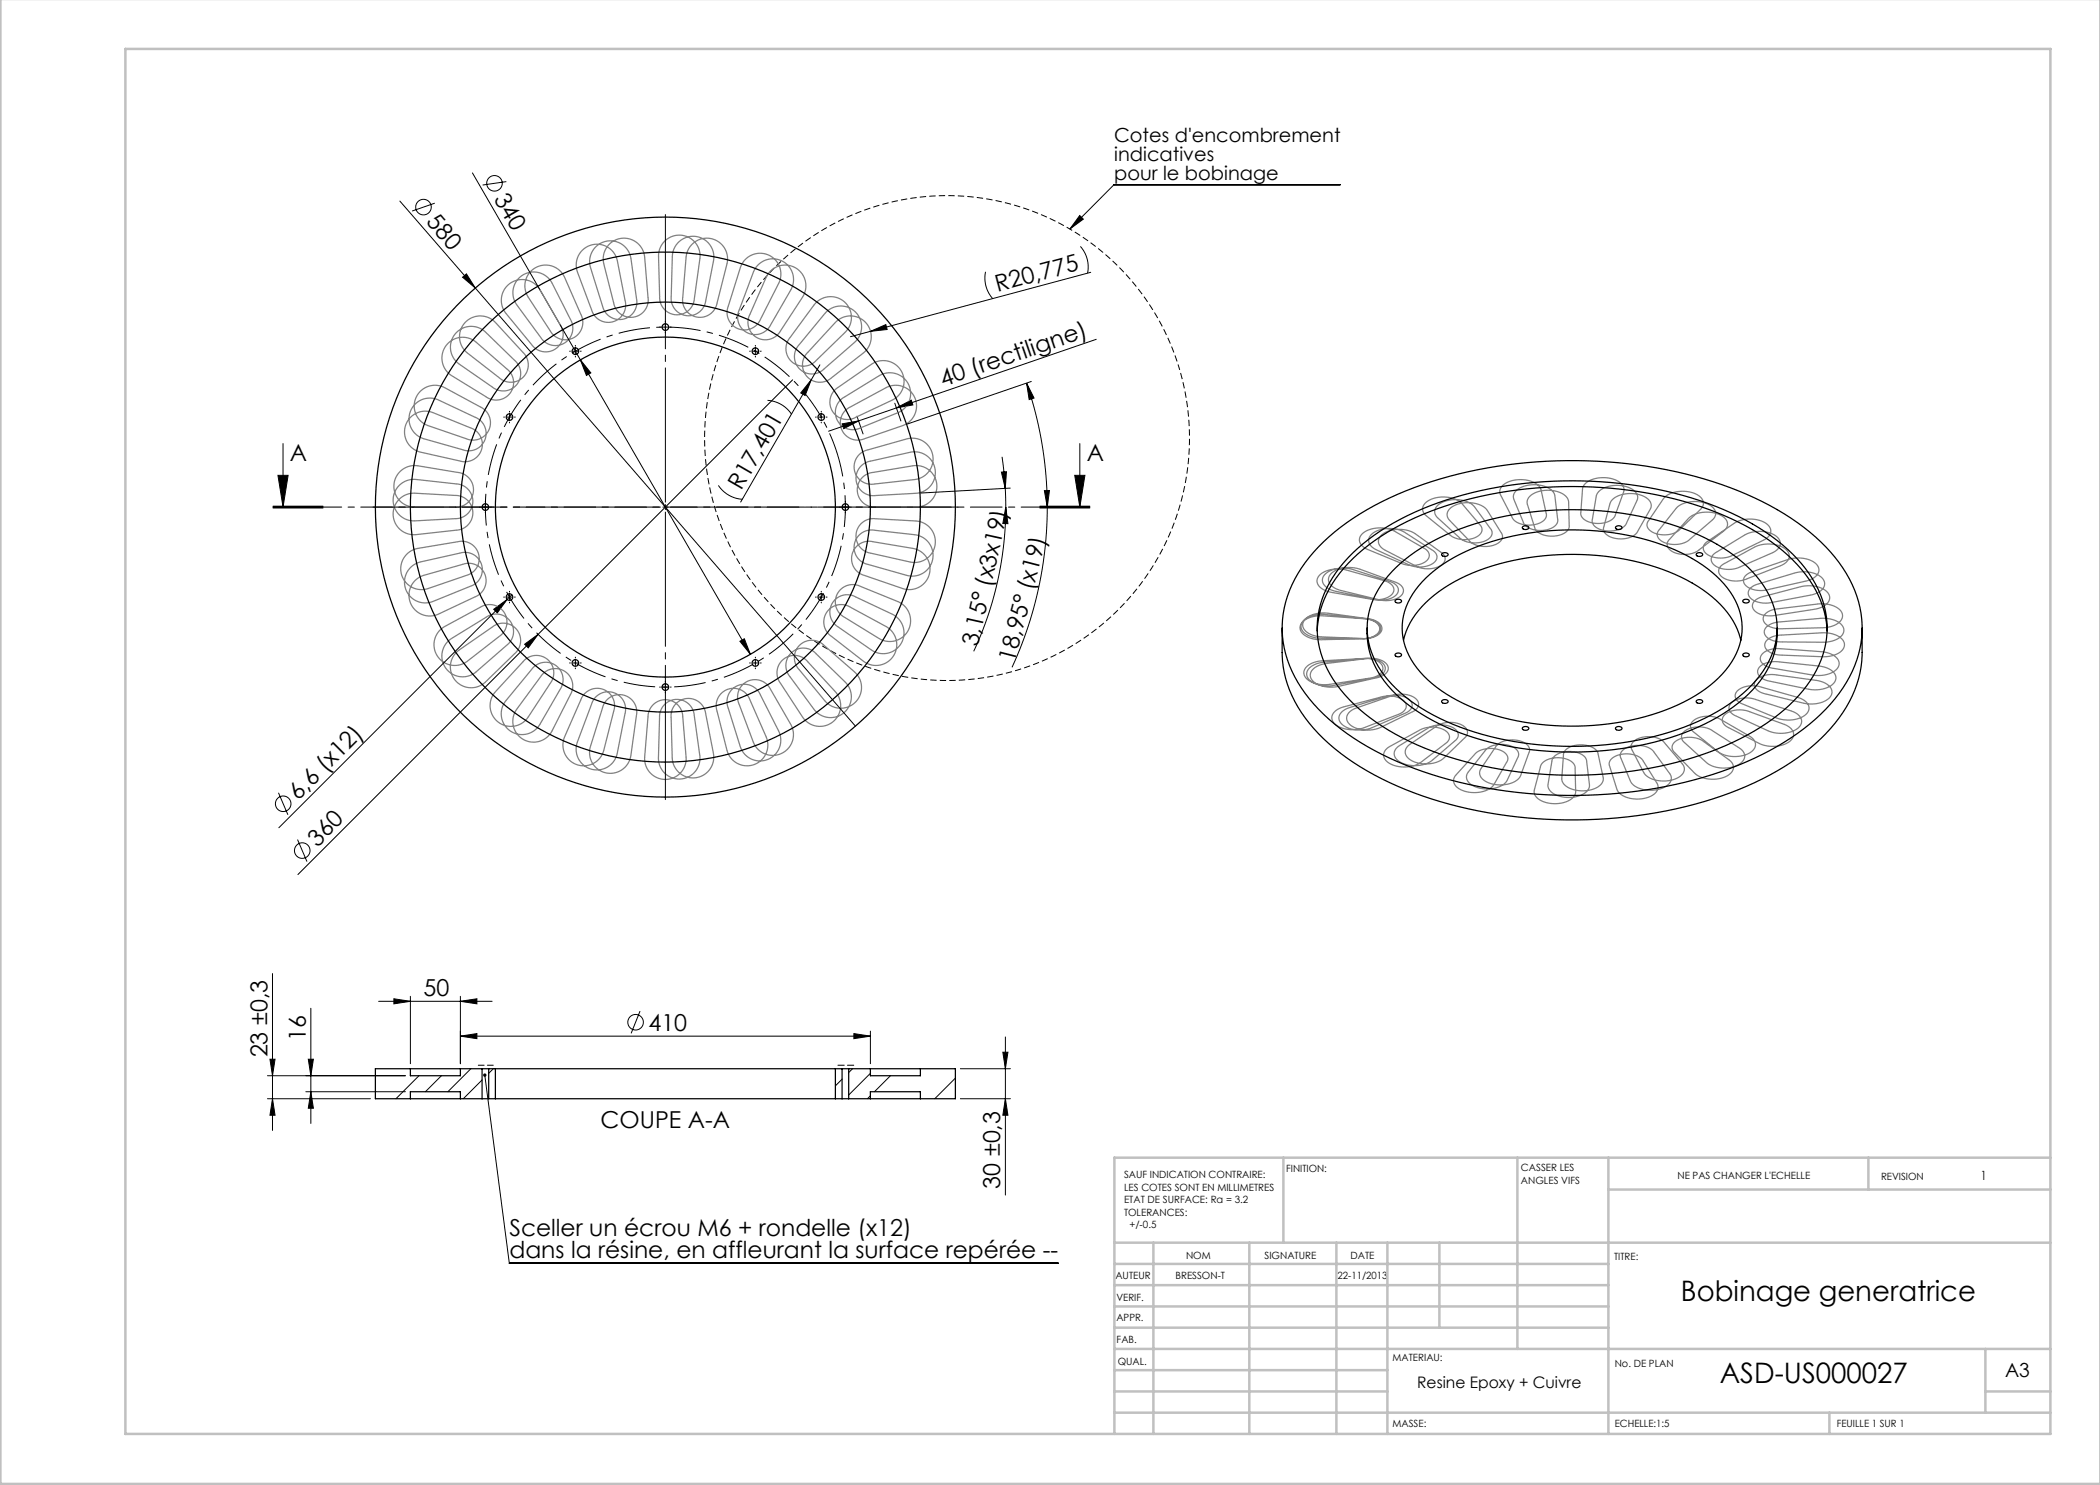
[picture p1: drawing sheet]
<svg xmlns="http://www.w3.org/2000/svg" width="420mm" height="297mm" viewBox="0 0 420 297" stroke-linecap="round" stroke-linejoin="round" font-family="sans-serif">
<g fill="none" stroke="#000" stroke-width=".2">
<path d="M94.5 34.6l21.6 37.4M101.3 36.3l-4.8 .7M268.1 36.9h-45.3l-8.8 8.9M80 40.2l91.1 105M87 40.6l-4.6 1.6M92.5 55.4l.8-.6 1.8 2.8zM197.1 54.4a6.2 6.2 0 0 0 1.4 5.3M215.9 43.1l.8 .7-2.7 2zM216.1 49.3a6.2 6.2 0 0 1 1.4 5.3M218.1 54.5l-48 12.8M114.6 70.2h1M115.1 69.7v1"/>
<path d="M116.1 72l2.1 2.6-.9 .5zM116.1 72l34 58.9M132.6 65.4h1M133.1 64.9v1M150.6 70.2h1M151.1 69.7v1M158.5 76l-98.9 98.9M162.2 76l-1.2 3.1-.9-.5zM162.2 76l-14.1 24.4M164 73l-1.8 3M174.1 66.3l3.1-1.4 .2 1zM205.3 76.6l1.5 3-1 .3z"/>
<path d="M205.3 76.6a76.4 76.4 0 0 1 4.2 24.8M206.3 76.3l-24.9 8.5M219.2 67.9l-47.5 16.3M55.6 95.1h2l-1 6.3zM56.6 88.7v12.7M101.4 83.4h1M101.9 82.9v1M143.7 97.1a6.2 6.2 0 0 0 4.8 2.8M153.5 80.1a6.2 6.2 0 0 1 4.8 2.7M163.8 83.4h1M164.3 82.9v1M168.4 84.8l3.3-.6-2.9 1.5z"/>
<path d="M171.4 83.2l1.2 3.6M171.7 84.2l-6 2M179 80.6l1.2 3.6M179.3 81.6l2.9-1.6 .4 1zM200.3 94.4l1-.1-.2 3.4zM200.4 91.4l.7 6.3M201.1 97.7l.1 3.7M202.1 97.6l-18 1M208.9 98.1h1l-.4 3.3zM214.9 95.1h2.1l-1 6.3zM216 88.7v12.7M54.6 101.4h10"/>
<path d="M54.6 101.6h10M54.6 101.2h10M96.6 101.4h1M97.1 100.9v1M101.4 119.4h1M101.9 118.9v1M102.4 119l-46.6 46.5M132.6 101.4h1M133.1 100.9v1M163.8 119.4h1M164.3 118.9v1M168.6 101.4h1"/>
<path d="M169.1 100.9v1M201.2 101.4l.4 3.3h-1zM201.2 101.4a68.1 68.1 0 0 1-6.5 28.9M208 101.2h10zM208 101.4h10M208 101.6h10M209.5 101.4a76.4 76.4 0 0 1-7.1 32.1M98.7 121.9l2.7-2-1.9 2.7zM104.9 128.8l2.7-1.9-2 2.7zM114.6 132.6h1M115.1 132.1v1M132.6 137.4h1"/>
<path d="M133.1 136.9v1M148 128.3l.9-.6 1.2 3.2zM150.6 132.6h1M151.1 132.1v1M55.7 158.6l1.9 4.4M59.5 167.9l1.9 4.4M54.5 194.7v31.4M78.8 199.8l3.3 .5-3.3 .5zM82.1 199.3v13.4M92.1 199.3v13.4M53.5 219.7h20.6M53.5 215.1h27.6"/>
<path d="M54 211.8h1l-.5 3.3zM54.5 219.7l.5 3.3h-1zM61.2 218.3h19.9M61.7 211.8h1l-.5 3.3zM62.2 201.7v23M62.2 218.3l.5 3.3h-1zM75.7 200.3h22.7M83.8 215.1l-4.6 4.6M88.3 215.1l-3.2 3.2M92.1 200.3l3.3-.5v1zM92.1 207.2l3.3-.5v1zM92.1 207.2h82"/>
<path d="M94.2 213.7l-4.6 4.6M96.4 216l-3.7 3.7M97 215l4.9 37.7h109.8M98.7 213.7l-1 1M128 202.2l-1.8 4.5M168.4 215.8l-1.3 1.4M170.5 213.7l-.8 .8M170.8 206.7l3.3 .5-3.3 .5zM174.1 206.2v6.5M174.1 214.7l-4.4 4.3M174.1 219.2l-.6 .5M178.1 215.1l-3.2 3.2"/>
<path d="M191.1 215.6l-4.1 4.1M192.1 219.7h10M192.1 213.7h10M200.6 210.4h1l-.5 3.3zM201.1 207.4v31.6M201.1 219.7l.5 3.3h-1z"/>
<circle cx="98.9" cy="36.7" r="1.56"/>
<circle cx="84.7" cy="41.4" r="1.56"/>
<circle cx="56.6" cy="160.8" r="1.56"/>
<circle cx="60.4" cy="170.1" r="1.56"/>
<circle cx="127.1" cy="204.4" r="1.56"/>
</g>
<path d="M167.5 90.9a36 36 0 0 0-60.3-14.5 36 36 0 0 0 16.6 59.8 36 36 0 0 0 44.2-43.5l-.5-1.8" fill="none" stroke="#000" stroke-width=".2" stroke-dasharray="6.3 1.3 1.3 1.3" stroke-dashoffset="1.8" stroke-linecap="butt"/>
<path d="M235.8 73.4a48.5 48.5 0 0 0-81.3-19.5 48.5 48.5 0 0 0 22.4 80.5 48.5 48.5 0 0 0 59.6-58.5l-.7-2.5" fill="none" stroke="#000" stroke-width=".2" stroke-dasharray="1.3 .6" stroke-dashoffset=".7" stroke-linecap="butt"/>
<g fill="none" stroke="#808080" stroke-width=".25">
<path d="M101.5 57.1a4.2 4.2 0 0 1 6.5 .9l4 6.9a3.5 3.5 0 0 1-.9 4.9 3.5 3.5 0 0 1-4.8-.9l-5.1-6.2a4.2 4.2 0 0 1 .3-5.6zM103.8 55.6a4.2 4.2 0 0 1 6.6 1.1l3.7 7.1a3.5 3.5 0 0 1-1.2 4.8 3.5 3.5 0 0 1-4.8-1.1l-4.7-6.5a4.2 4.2 0 0 1 .4-5.4zM106.1 54.3a4.2 4.2 0 0 1 6.8 1.2l3.2 7.3a3.5 3.5 0 0 1-1.4 4.7 3.5 3.5 0 0 1-4.7-1.4l-4.4-6.7a4.2 4.2 0 0 1 .5-5.1zM116.4 50.1a4.2 4.2 0 0 1 7.1 2.1l1.5 7.9a3.5 3.5 0 0 1-2.4 4.2 3.5 3.5 0 0 1-4.3-2.4l-2.8-7.4a4.2 4.2 0 0 1 .9-4.4zM119 49.5a4.2 4.2 0 0 1 4.3-1.1 4.2 4.2 0 0 1 2.9 3.3l1.1 8a3.5 3.5 0 0 1-2.6 4.1 3.5 3.5 0 0 1-4.2-2.6l-2.4-7.6a4.2 4.2 0 0 1 .9-4.1zM121.9 48.8a4.2 4.2 0 0 1 4.4-.9 4.2 4.2 0 0 1 2.6 3.5l.7 8a3.5 3.5 0 0 1-2.9 4 3.5 3.5 0 0 1-4-2.8l-1.9-7.8a4.2 4.2 0 0 1 1.1-4zM133 48.2a4.2 4.2 0 0 1 4.8-.7 4.2 4.2 0 0 1 2.2 4.3l-1.1 7.9a3.5 3.5 0 0 1-3.7 3.3 3.5 3.5 0 0 1-3.3-3.7l-.2-8a4.2 4.2 0 0 1 1.3-3.1zM135.7 48.4a4.2 4.2 0 0 1 4.9-.6 4.2 4.2 0 0 1 2.1 4.4l-1.5 7.9a3.5 3.5 0 0 1-3.9 3 3.5 3.5 0 0 1-3.1-3.8l.3-8a4.2 4.2 0 0 1 1.2-2.9zM138.4 48.8a4.2 4.2 0 0 1 5-.6 4.2 4.2 0 0 1 2 4.6l-2 7.8a3.5 3.5 0 0 1-4 2.8 3.5 3.5 0 0 1-2.8-4l.6-8a4.2 4.2 0 0 1 1.2-2.6zM149.1 51.8a4.2 4.2 0 0 1 5.4-.3 4.2 4.2 0 0 1 1.2 5.2l-3.6 7.1a3.5 3.5 0 0 1-4.5 1.9 3.5 3.5 0 0 1-1.9-4.5l2.5-7.9zM151.6 53a4.2 4.2 0 0 1 5.5-.4 4.2 4.2 0 0 1 1.1 5.4l-4 6.9a3.5 3.5 0 0 1-4.7 1.7 3.5 3.5 0 0 1-1.6-4.6l2.9-7.8zM154 54.3a4.2 4.2 0 0 1 5.6-.4 4.2 4.2 0 0 1 .9 5.5l-4.4 6.7a3.5 3.5 0 0 1-4.7 1.4 3.5 3.5 0 0 1-1.4-4.7l3.2-7.3z"/>
<path d="M84.1 78.2a4.2 4.2 0 0 1 4.9-.6l7 3.8a3.5 3.5 0 0 1 1.8 4.5 3.5 3.5 0 0 1-4.6 1.8l-7.6-2.6a4.2 4.2 0 0 1-1.5-6.9zM89.7 68.6a4.2 4.2 0 0 1 5.6-.1l6 5.2a3.5 3.5 0 0 1 .7 4.9 3.5 3.5 0 0 1-4.8 .7l-6.8-4.2a4.2 4.2 0 0 1-.7-6.5zM91.3 66.5a4.2 4.2 0 0 1 5.8-.1l5.8 5.6a3.5 3.5 0 0 1 .4 4.9 3.5 3.5 0 0 1-4.9 .5l-6.5-4.6a4.2 4.2 0 0 1-.6-6.3zM93.1 64.4a4.2 4.2 0 0 1 6 .1l5.4 5.9a3.5 3.5 0 0 1 .2 4.9 3.5 3.5 0 0 1-4.9 .2l-6.3-4.9a4.2 4.2 0 0 1-.4-6.2zM163.2 60.6a4.2 4.2 0 0 1 5.9 0 4.2 4.2 0 0 1-.1 5.9l-5.7 5.5a3.5 3.5 0 0 1-4.9 .4 3.5 3.5 0 0 1-.4-4.9zM165.2 62.5a4.2 4.2 0 0 1 6 0 4.2 4.2 0 0 1-.3 6l-6 5.2a3.5 3.5 0 0 1-5 .1 3.5 3.5 0 0 1 0-4.9zM167.1 77.9l7.2-5a4.2 4.2 0 0 1 6 1.3 4.2 4.2 0 0 1-1.9 5.8l-7.2 3.4a3.5 3.5 0 0 1-4.5-.9 3.5 3.5 0 0 1 .4-4.6zM167.2 64.3a4.2 4.2 0 0 1 6 .3 4.2 4.2 0 0 1-.6 6l-6.3 4.9a3.5 3.5 0 0 1-4.9-.2 3.5 3.5 0 0 1 .2-4.9zM168.1 80l7.7-4.8a4.2 4.2 0 0 1 5.9 1.6 4.2 4.2 0 0 1-2.2 5.8l-7.4 3a3.5 3.5 0 0 1-4.4-1.1 3.5 3.5 0 0 1 .4-4.5zM79.8 97.1a4.2 4.2 0 0 1 3.4-1.2l8 .9a3.5 3.5 0 0 1 3.4 3.6 3.5 3.5 0 0 1-3.6 3.3l-8 .5a4.2 4.2 0 0 1-4-2.4 4.2 4.2 0 0 1 .8-4.7zM79.8 99.9a4.2 4.2 0 0 1 3.2-1.3l8 .5a3.5 3.5 0 0 1 3.6 3.4 3.5 3.5 0 0 1-3.4 3.5l-8 .9a4.2 4.2 0 0 1-4.2-2.3 4.2 4.2 0 0 1 .8-4.7zM79.9 94.4a4.2 4.2 0 0 1 3.7-1.2l7.9 1.3a3.5 3.5 0 0 1 3.2 3.7 3.5 3.5 0 0 1-3.8 3.2h-8a4.2 4.2 0 0 1-3.8-2.5 4.2 4.2 0 0 1 .8-4.5z"/>
<path d="M82 83.5a4.2 4.2 0 0 1 4.6-1l7.4 3a3.5 3.5 0 0 1 2.3 4.4 3.5 3.5 0 0 1-4.3 2.3l-7.9-1.8a4.2 4.2 0 0 1-2.1-6.9zM83.1 80.7a4.2 4.2 0 0 1 4.6-.7l7.3 3.4a3.5 3.5 0 0 1 2 4.5 3.5 3.5 0 0 1-4.5 2l-7.7-2.1a4.2 4.2 0 0 1-1.7-7.1zM169.1 82.1l.8-.6 7.3-3.9a4.2 4.2 0 0 1 5.8 1.9 4.2 4.2 0 0 1-2.5 5.6l-7.6 2.6a3.5 3.5 0 0 1-4.2-1.2 3.5 3.5 0 0 1 .4-4.4zM171.8 91a3.5 3.5 0 0 1 1.8-1l7.7-2.2a4.2 4.2 0 0 1 5.2 3.2 4.2 4.2 0 0 1-3.6 4.9l-7.9 .9a3.5 3.5 0 0 1-3.8-1.8 3.5 3.5 0 0 1 .6-4zM172.3 93.1a3.5 3.5 0 0 1 1.9-.9l7.8-1.7a4.2 4.2 0 0 1 5 3.4 4.2 4.2 0 0 1-3.9 4.8l-7.9 .4a3.5 3.5 0 0 1-3.7-1.9 3.5 3.5 0 0 1 .8-4.1zM172.5 95.5a3.5 3.5 0 0 1 2.1-1l7.9-1.3a4.2 4.2 0 0 1 4.9 3.7 4.2 4.2 0 0 1-4.2 4.5h-8a3.5 3.5 0 0 1-3.4-2 3.5 3.5 0 0 1 .7-3.9zM300.6 97.1a5.9 5.9 0 0 1 7.3 .3l.3 .6 1 4.6a1.83 1.83 0 0 1-1.6 2.1 4.6 4.6 0 0 1-5.1-1.1l-2.4-4.6a1.57 1.57 0 0 1 .5-1.9zM303.3 98.1a5.9 5.9 0 0 1 7.3 .3l.4 .8 .5 4.6a1.97 1.97 0 0 1-1.8 2.1 4.6 4.6 0 0 1-4.9-1.2l-2-4.8a1.56 1.56 0 0 1 .5-1.8zM306 99.2a5.9 5.9 0 0 1 7.3 .2l.4 .8 .1 4.8a2.21 2.21 0 0 1-2.2 2.1 4.3 4.3 0 0 1-4.6-1.4l-1.5-4.8a1.58 1.58 0 0 1 .5-1.7zM317.1 96.7a5.9 5.9 0 0 1 7.3 .2 1.51 1.51 0 0 1 .3 1.5l-1.6 4.5a3.5 3.5 0 0 1-3.8 1.8 3 3 0 0 1-3.2-2l.4-5zM319.8 98.3a5.9 5.9 0 0 1 7.3 .1 1.5 1.5 0 0 1 .3 1.7l-2.1 4.5a3.8 3.8 0 0 1-4.1 1.6 2.62 2.62 0 0 1-2.8-2.1l.9-5zM322.5 99.9a5.9 5.9 0 0 1 7.3 .1 1.51 1.51 0 0 1 .2 1.9l-2.4 4.3a4.3 4.3 0 0 1-4.9 1.4 2.1 2.1 0 0 1-2-2.1l1.3-4.8z"/>
<path d="M332.9 99.5a5.9 5.9 0 0 1 7.4 .1 1.56 1.56 0 0 1-.2 2.3l-4.1 3.9a4.8 4.8 0 0 1-6.3-.1 1.26 1.26 0 0 1 0-1.6zM81.3 110.9a4.2 4.2 0 0 1 2.3-1.2l7.9-1.3a3.5 3.5 0 0 1 4.2 2.5 3.5 3.5 0 0 1-2.5 4.2l-7.6 2.6a4.2 4.2 0 0 1-4.8-1.7 4.2 4.2 0 0 1 .5-5.1zM82.1 113.5a4.2 4.2 0 0 1 2-1.1l7.9-1.8a3.5 3.5 0 0 1 4.3 2.3 3.5 3.5 0 0 1-2.3 4.4l-7.4 3a4.2 4.2 0 0 1-5-1.6 4.2 4.2 0 0 1 .5-5.2zM83.1 116.1l1.4-1 8-2.2a3.5 3.5 0 0 1 4.5 2 3.5 3.5 0 0 1-2 4.5l-7.3 3.4a4.2 4.2 0 0 1-5.2-1.4 4.2 4.2 0 0 1 .6-5.3zM167 119.9a3.5 3.5 0 0 1 4.2-.5l7.2 3.4a4.2 4.2 0 0 1 1.8 5.9 4.2 4.2 0 0 1-5.9 1.3l-6.6-4.6a3.5 3.5 0 0 1-.7-5.5zM168.2 117.9a3.5 3.5 0 0 1 3.9-.6l7.4 3a4.2 4.2 0 0 1 2.2 5.7 4.2 4.2 0 0 1-5.9 1.7l-6.8-4.2a3.5 3.5 0 0 1-.8-5.6zM171.4 109.2a3.5 3.5 0 0 1 3.2-.8l7.9 1.3a4.2 4.2 0 0 1 3.4 5.1 4.2 4.2 0 0 1-5.4 2.9l-7.6-2.6a3.5 3.5 0 0 1-1.5-5.9zM171.8 107.1a3.5 3.5 0 0 1 3.2-1l7.9 .8a4.2 4.2 0 0 1 3.6 5 4.2 4.2 0 0 1-5.2 3.2l-7.7-2.2a3.5 3.5 0 0 1-1.8-5.8zM172.2 104.7a3.5 3.5 0 0 1 3-.9l7.9 .4a4.2 4.2 0 0 1 3.9 4.7 4.2 4.2 0 0 1-5 3.5l-7.8-1.8a3.5 3.5 0 0 1-2.8-2.3 3.5 3.5 0 0 1 .8-3.6zM264 114.9a6 6 0 0 1 5.4-.9l7.2 2.1a2.26 2.26 0 0 1 2.2 2 3.4 3.4 0 0 1-3.7 1.8l-8.7-1.4a2.96 2.96 0 0 1-3-2.4l.2-.7zM265.1 114.8a6.1 6.1 0 0 1 5.6-.9l6.9 2.3a2.09 2.09 0 0 1 2 2.1 3.7 3.7 0 0 1-4.1 1.7l-8.3-1.7a2.84 2.84 0 0 1-2.7-2.4l.1-.5zM266.2 114.7a6 6 0 0 1 5.9-.8l6.7 2.4a1.94 1.94 0 0 1 1.8 2.2 4.2 4.2 0 0 1-4.8 1.5l-7.6-1.9a2.62 2.62 0 0 1-2.5-2.4z"/>
<path d="M272.4 106.8a6.2 6.2 0 0 1 6.6-.5l5.6 3.2a1.58 1.58 0 0 1 1.3 1.6 1.58 1.58 0 0 1-1.3 1.5 5.6 5.6 0 0 1-4.5 0l-6.5-2.7a2.06 2.06 0 0 1-1.6-2.5zM274.3 106.9a6.1 6.1 0 0 1 6.7-.4l5.3 3.4a1.55 1.55 0 0 1 1.1 1.6 1.55 1.55 0 0 1-1.2 1.4 5.5 5.5 0 0 1-4.7 0l-6.2-2.9a1.85 1.85 0 0 1-1.2-2.9zM276.2 107.1a6.1 6.1 0 0 1 6.9-.3l5 3.6a1.52 1.52 0 0 1 .9 1.5 1.52 1.52 0 0 1-1.2 1.4 5.5 5.5 0 0 1-4.8-.2l-5.9-3a1.78 1.78 0 0 1-.9-3zM285 100.6a5.9 5.9 0 0 1 7.4 .1l3.5 4.2a1.48 1.48 0 0 1-.7 2.5 5.2 5.2 0 0 1-5.3-.5l-4.6-3.7a1.61 1.61 0 0 1-.3-2.6zM287.4 101.2a5.8 5.8 0 0 1 7.5 .2l3.1 4.2a1.53 1.53 0 0 1-.9 2.5 5.1 5.1 0 0 1-5.2-.6l-4.3-3.9a1.58 1.58 0 0 1-.2-2.4zM290 101.7a5.9 5.9 0 0 1 7.4 .3l2.8 4.5a1.52 1.52 0 0 1-1 2.3 5 5 0 0 1-5.3-.7l-4-4a1.57 1.57 0 0 1 .1-2.4zM335.3 101.6a5.8 5.8 0 0 1 7.5 .2 1.58 1.58 0 0 1-.4 2.2l-4.4 3.9a4.9 4.9 0 0 1-6.3-.2 1.29 1.29 0 0 1 .2-1.8zM337.8 103.6a5.9 5.9 0 0 1 7.4 .3 1.61 1.61 0 0 1-.5 2.4l-4.9 3.7a4.9 4.9 0 0 1-6.2-.4 1.31 1.31 0 0 1 .4-1.8zM341.2 108.5l5.6-3.8a6 6 0 0 1 6.9 .4 1.74 1.74 0 0 1-.8 2.8l-6.3 3.1a4.9 4.9 0 0 1-5.7-.7 1.31 1.31 0 0 1 .3-1.8zM342.7 110.9l6.2-3.9a6 6 0 0 1 6.8 .7 1.8 1.8 0 0 1-1.1 2.8l-6.6 2.9a4.9 4.9 0 0 1-5.5-.8 1.3 1.3 0 0 1 .2-1.7zM344.2 113.2l6.6-3.7a6 6 0 0 1 6.7 .7 1.78 1.78 0 0 1-1 2.8l-7.1 2.8a4.8 4.8 0 0 1-5.5-.9 1.28 1.28 0 0 1 .3-1.7zM349.1 115.1l1.1-.7 7.3-2.5a5.8 5.8 0 0 1 5.9 1.1 1.8 1.8 0 0 1-1 2.8l-1.3 .4-7.4 1.7a4.6 4.6 0 0 1-4.8-1.1 1.28 1.28 0 0 1 .2-1.7z"/>
<path d="M350.2 117.6l1.1-.7 7.6-2.3a5.6 5.6 0 0 1 5.8 1.3 1.88 1.88 0 0 1-1.3 2.7l-1.3 .4-7.6 1.5a4.4 4.4 0 0 1-4.7-1.3 1.31 1.31 0 0 1 .4-1.6zM88 126l1-.7 7-3.8a3.5 3.5 0 0 1 4.8 1 3.5 3.5 0 0 1-1 4.8l-6.3 4.9a4.2 4.2 0 0 1-5.7-.5 4.2 4.2 0 0 1 .2-5.7zM89.7 128.2l7.5-4.7a3.5 3.5 0 0 1 4.8 .7 3.5 3.5 0 0 1-.7 4.9l-6 5.2a4.2 4.2 0 0 1-5.8-.3 4.2 4.2 0 0 1 .2-5.8zM91.2 130.6l7.2-5.2a3.5 3.5 0 0 1 4.9 .5 3.5 3.5 0 0 1-.4 4.9l-5.8 5.6a4.2 4.2 0 0 1-5.8 0 4.2 4.2 0 0 1-.1-5.8zM104.9 132a3.5 3.5 0 0 1 4.7 0 3.5 3.5 0 0 1 .4 4.7l-4.4 6.7a4.2 4.2 0 0 1-6 1 4.2 4.2 0 0 1-.5-6.1zM106.6 133.5a3.5 3.5 0 0 1 4.7-.3 3.5 3.5 0 0 1 .7 4.7l-4 6.9a4.2 4.2 0 0 1-6 1.4 4.2 4.2 0 0 1-.8-6.1zM108.6 134.7a3.5 3.5 0 0 1 4.6-.2 3.5 3.5 0 0 1 .8 4.5l-3.6 7.2a4.2 4.2 0 0 1-5.9 1.6 4.2 4.2 0 0 1-1.1-6zM117 138.7a3.5 3.5 0 0 1 4.3-.5 3.5 3.5 0 0 1 1.4 4.1l-1.9 7.7a4.2 4.2 0 0 1-5.4 2.9 4.2 4.2 0 0 1-2.5-5.6l3.3-7.5zM119.2 139.3a3.5 3.5 0 0 1 4.2-.4 3.5 3.5 0 0 1 1.6 3.9l-1.5 7.8a4.2 4.2 0 0 1-5.3 3.2 4.2 4.2 0 0 1-2.7-5.4l3-8zM144.3 138.6a3.5 3.5 0 0 1 5.7 1.4l3.2 7.3a4.2 4.2 0 0 1-2.4 5.6 4.2 4.2 0 0 1-5.4-2.9l-2-7.7a3.5 3.5 0 0 1 .9-3.7zM146.4 137.9a3.5 3.5 0 0 1 5.7 1.1l3.6 7.2a4.2 4.2 0 0 1-2.1 5.7 4.2 4.2 0 0 1-5.6-2.6l-2.3-7.7a3.5 3.5 0 0 1 .7-3.7zM148.5 136.9a3.5 3.5 0 0 1 5.6 1l4 7a4.2 4.2 0 0 1-1.8 5.8 4.2 4.2 0 0 1-5.7-2.3l-2.8-7.5a3.5 3.5 0 0 1 .7-4z"/>
<path d="M156.4 132.1a3.5 3.5 0 0 1 5.2 .3l5.4 5.9a4.2 4.2 0 0 1-.5 6.1 4.2 4.2 0 0 1-6-1l-4.4-6.7a3.5 3.5 0 0 1 .3-4.6zM158.3 130.6a3.5 3.5 0 0 1 5 .2l5.7 5.6a4.2 4.2 0 0 1-.2 6.1 4.2 4.2 0 0 1-6-.7l-4.8-6.4a3.5 3.5 0 0 1 .3-4.8zM159.8 129.1a3.5 3.5 0 0 1 5 0l6.1 5.3a4.2 4.2 0 0 1 .1 6.1 4.2 4.2 0 0 1-6.1-.4l-5-6.1a3.5 3.5 0 0 1-.1-4.9zM165.7 122a3.5 3.5 0 0 1 4.4-.5l7.1 3.8a4.2 4.2 0 0 1 1.5 5.9 4.2 4.2 0 0 1-6.1 1l-6.3-4.9a3.5 3.5 0 0 1-.6-5.3zM260.5 124.4a5.4 5.4 0 0 1 4.2-1.2l7.9 .5a3.2 3.2 0 0 1 3.3 1.9 2.45 2.45 0 0 1-2.5 2.1l-9.1 .2a4.3 4.3 0 0 1-4.2-1.9 1.55 1.55 0 0 1 .4-1.6zM260.8 124a5.6 5.6 0 0 1 4.3-1.1l7.9 .8a2.98 2.98 0 0 1 3.1 2 2.65 2.65 0 0 1-2.8 2h-9a4.1 4.1 0 0 1-4.1-2.1 1.62 1.62 0 0 1 .6-1.6zM261.1 123.8a5.7 5.7 0 0 1 4.6-1.2l7.7 1.1a2.88 2.88 0 0 1 3 1.9 2.57 2.57 0 0 1-2.7 2.1l-9.3-.3a3.8 3.8 0 0 1-3.8-2.2 1.62 1.62 0 0 1 .5-1.4zM261.3 133.4l1.1-.8 1.5-.4 8.6-.5a3.9 3.9 0 0 1 4 1.6 1.8 1.8 0 0 1-1.5 2.1l-9 1.5a5 5 0 0 1-5.1-1.7 1.52 1.52 0 0 1 .4-1.8zM261.9 133.6l1.1-.7 1.3-.4 8.5-.8a4 4 0 0 1 4.2 1.6 1.85 1.85 0 0 1-1.6 2.1l-8.6 1.7a5.3 5.3 0 0 1-5.2-1.5 1.53 1.53 0 0 1 .3-2zM262.6 133.8l.9-.6 1.3-.4 8.4-1.1a4.2 4.2 0 0 1 4.3 1.5 1.73 1.73 0 0 1-1.4 2.1l-8.4 2a5.4 5.4 0 0 1-5.4-1.5 1.54 1.54 0 0 1 .3-2zM347.5 138.2a5 5 0 0 1 4.8-.8l7.2 2.1a2.58 2.58 0 0 1 2.3 2.3 3.7 3.7 0 0 1-3.8 2.2l-1.4-.1-1.1-.2-6.8-2.8a1.81 1.81 0 0 1-1.5-2.3zM351 120.1l1.3-.7 7.8-2a5.4 5.4 0 0 1 5.6 1.4 1.88 1.88 0 0 1-1.3 2.6l-1.3 .4-8 1.3a4.2 4.2 0 0 1-4.5-1.5 1.32 1.32 0 0 1 .4-1.5z"/>
<path d="M351.3 135.9a4.9 4.9 0 0 1 4.1-.9l7.8 1.1a3.2 3.2 0 0 1 3.2 2.3 3 3 0 0 1-2.9 2.3l-1.2 .1-1.4-.1-7.6-1.9a2.45 2.45 0 0 1-2.4-2zM352 133.3a4.8 4.8 0 0 1 3.9-.9l7.9 .8a3.5 3.5 0 0 1 3.4 2.2 2.77 2.77 0 0 1-2.7 2.4l-1.1 .2-1.5-.1-7.8-1.6a2.46 2.46 0 0 1-2.6-2.1zM352.6 130.7a4.8 4.8 0 0 1 3.6-.9l8 .5a3.7 3.7 0 0 1 3.6 2.1 2.56 2.56 0 0 1-2.5 2.5l-1.1 .2h-1.4l-8-1.4a2.66 2.66 0 0 1-2.7-2l.1-.6zM353.1 122.7l.9-.5 1.2-.4 8.3-1a4.8 4.8 0 0 1 4.9 1.8 2.05 2.05 0 0 1-1.7 2.5l-1.9 .4-8.3 .2a3.7 3.7 0 0 1-3.8-1.6 1.32 1.32 0 0 1 .4-1.4zM353.3 125.4l.8-.6 1.2-.3 8.7-.8a4.8 4.8 0 0 1 4.7 1.8 2.01 2.01 0 0 1-1.7 2.5l-2.1 .4h-8.3a3.4 3.4 0 0 1-3.7-1.8 1.34 1.34 0 0 1 .4-1.2zM353.5 128l.9-.6 1.2-.3 8.7-.5a4.5 4.5 0 0 1 4.5 1.9 2.15 2.15 0 0 1-1.8 2.5l-2.3 .4-8.2-.4a3.2 3.2 0 0 1-3.6-1.9 1.43 1.43 0 0 1 .6-1.1zM121.4 140a3.5 3.5 0 0 1 4.1-.7 3.5 3.5 0 0 1 1.8 3.9l-1.1 7.9a4.2 4.2 0 0 1-5.1 3.5 4.2 4.2 0 0 1-3-5.3l2.5-8.2zM130.6 141a3.5 3.5 0 0 1 3.8-.8 3.5 3.5 0 0 1 2.2 3.2l.6 8a4.2 4.2 0 0 1-4.1 4.5 4.2 4.2 0 0 1-4.2-4.5l.7-8a3.5 3.5 0 0 1 1-2.4zM132.9 140.9a3.5 3.5 0 0 1 3.7-.8 3.5 3.5 0 0 1 2.3 3.1l1.1 7.9a4.2 4.2 0 0 1-3.9 4.7 4.2 4.2 0 0 1-4.4-4.3l.2-8a3.5 3.5 0 0 1 1-2.6zM135.3 140.6a3.5 3.5 0 0 1 3.6-.7 3.5 3.5 0 0 1 2.2 2.9l1.6 7.8a4.2 4.2 0 0 1-3.6 5 4.2 4.2 0 0 1-4.7-4.1l-.2-8a3.5 3.5 0 0 1 1.1-2.9zM266.9 142.4l.7-.6 .9-.4 7.6-2a4.7 4.7 0 0 1 5 1.2 1.61 1.61 0 0 1-1.2 2.2l-7.1 2.7a5.9 5.9 0 0 1-6.1-1 1.53 1.53 0 0 1 .2-2.1zM268.3 142.4l1.5-.8 7.3-2.3a4.6 4.6 0 0 1 5.2 1.2 1.64 1.64 0 0 1-1.3 2.1l-6.6 2.9a5.8 5.8 0 0 1-6.3-1 1.54 1.54 0 0 1 .2-2.1z"/>
<path d="M269.9 142.4l1.2-.7 7.1-2.5a4.8 4.8 0 0 1 5.3 .9 1.62 1.62 0 0 1-1.2 2.4l-6.1 3a6 6 0 0 1-6.5-.8 1.56 1.56 0 0 1 .2-2.3zM277.3 149.8l.7-.5 5.8-3.2a5 5 0 0 1 5.8 .5 1.4 1.4 0 0 1-.6 2.2l-4.8 3.7a6 6 0 0 1-7.1-.4 1.55 1.55 0 0 1 .2-2.3zM279.4 149.5l6.1-3.8a5 5 0 0 1 5.9 .5 1.38 1.38 0 0 1-.5 2l-4.5 3.9a5.9 5.9 0 0 1-7.2-.4 1.56 1.56 0 0 1 .2-2.2zM281.5 149.3l5.7-4a4.9 4.9 0 0 1 6.1 .4 1.34 1.34 0 0 1-.4 1.9l-4.1 4a5.9 5.9 0 0 1-7.4-.2 1.53 1.53 0 0 1 .1-2.1zM295.1 150.6a4.9 4.9 0 0 1 6.2 .4 1.24 1.24 0 0 1 0 1.5l-2.5 4.4a5.5 5.5 0 0 1-5.9 1.3 2.4 2.4 0 0 1-2.2-2.4l.5-.8zM297.2 149.9a4.8 4.8 0 0 1 6.3 .3 1.23 1.23 0 0 1 0 1.4l-2 4.4a5 5 0 0 1-5.3 1.7 2.88 2.88 0 0 1-2.9-2.5l.4-.8zM299.4 149a4.9 4.9 0 0 1 6.3 .2 1.24 1.24 0 0 1 .1 1.4l-1.7 4.5a4.7 4.7 0 0 1-4.8 1.8 3.4 3.4 0 0 1-3.4-2.2l.3-1zM308.5 152.5a4.9 4.9 0 0 1 6.3 .3l.2 .7 .1 4.8a2.95 2.95 0 0 1-2.8 2.3 5.3 5.3 0 0 1-5.2-1.5l-.3-.6 .1-.5 1.2-4.7zM310.9 151.2a4.9 4.9 0 0 1 6.2 .4l.2 .6 .6 4.7a2.72 2.72 0 0 1-2.6 2.4 5.4 5.4 0 0 1-5.5-1.4l-.2-1 .8-4.9zM313.1 150a4.8 4.8 0 0 1 6.3 .3l1.2 5.2a2.35 2.35 0 0 1-2.1 2.4 5.7 5.7 0 0 1-5.8-1.2l-.3-1 .3-5zM322.3 151.8a4.9 4.9 0 0 1 6.2 .2l2.9 4.6a1.92 1.92 0 0 1-1.4 2.7 5.8 5.8 0 0 1-6.4-1l-1.7-5a1.29 1.29 0 0 1 .4-1.5zM324.5 150.1a4.9 4.9 0 0 1 6.2 .2l3.2 4.4a1.82 1.82 0 0 1-1.1 2.8 6 6 0 0 1-6.4-.8l-2.2-5a1.29 1.29 0 0 1 .3-1.6z"/>
<path d="M326.7 148.3a4.9 4.9 0 0 1 6.2 .3l3.6 4.2a1.75 1.75 0 0 1-.9 2.7 6 6 0 0 1-6.7-.7l-2.4-4.7a1.3 1.3 0 0 1 .2-1.8zM334.9 148.4a5.1 5.1 0 0 1 5.9-.1l5 3.7a1.76 1.76 0 0 1 .9 1.7 1.76 1.76 0 0 1-1.3 1.5 6.1 6.1 0 0 1-6.5-.6l-3.9-4a1.35 1.35 0 0 1-.1-2.2zM336.7 146.4a5.1 5.1 0 0 1 5.8-.2l5.4 3.4a1.78 1.78 0 0 1 1 1.8 1.78 1.78 0 0 1-1.3 1.6 6.2 6.2 0 0 1-6.3-.5l-4.5-4a1.33 1.33 0 0 1-.1-2.1zM338.6 144.2a5.1 5.1 0 0 1 5.6-.2l5.7 3.2a1.81 1.81 0 0 1 1.2 1.8 1.81 1.81 0 0 1-1.4 1.7 6.3 6.3 0 0 1-6.1-.4l-4.7-3.8a1.39 1.39 0 0 1-.3-2.3zM344.9 143a5.2 5.2 0 0 1 5.1-.6l6.8 2.5a2.21 2.21 0 0 1 1.8 2.4 4.4 4.4 0 0 1-4.4 2l-2.2-.5-6.2-3.2a1.55 1.55 0 0 1-1.2-1 1.55 1.55 0 0 1 .3-1.6zM346.3 140.5a5.1 5.1 0 0 1 4.9-.6l7 2.3a2.38 2.38 0 0 1 2.1 2.4 4 4 0 0 1-4 2.1l-1.2-.1-1.3-.4-6.5-2.9a1.7 1.7 0 0 1-1.3-2.3z"/>
</g>
<path d="M54.6 101.4h163.4" fill="none" stroke="#000" stroke-width=".2" stroke-dasharray="6.3 1.3 1.3 1.3" stroke-dashoffset="2.8"/>
<path d="M95.7 213h2.9" fill="none" stroke="#000" stroke-width=".2" stroke-dasharray="1.3 .6" stroke-dashoffset=".1"/>
<path d="M167.4 213h3.5" fill="none" stroke="#000" stroke-width=".2" stroke-dasharray="1.3 .6" stroke-dashoffset="-.1"/>
<g fill="none" stroke="#c0c0c0" stroke-width=".5">
<path d="M.1 -.1v296.9h419.9M25.1 9.8h385v277h-385zM256.7 231.5v17M303.5 231.5v38.3M321.7 231.5v55.3M321.7 237.9h88.4M373.7 231.5v6.4M410.1 231.5h-187.2v55.3M222.9 248.5h187.2M222.9 257h98.8M222.9 252.8h98.8M230.7 248.5v38.3"/>
<path d="M249.9 248.5v38.3M267.3 248.5v38.3M277.5 248.5v38.3M287.9 248.5v17M222.9 265.5h98.8M222.9 261.3h98.8M222.9 278.3h54.6M222.9 274h54.6M222.9 269.8h187.2M397.1 278.3h13M397.1 269.8v12.7M222.9 282.5h187.2"/>
<path d="M365.9 282.5v4.3"/>
</g>
<path d="M132.1 101.4h-57.5M133.1 100.4v-57.5M133.1 102.4v57.5M134.1 101.4h57.5" fill="none" stroke="#000" stroke-width=".2" stroke-dasharray="30.5 1.3 1.3 1.3" stroke-dashoffset="3.6"/>
<g fill="none" stroke="#000" stroke-width=".2" stroke-dasharray="30.5 1.3 1.3 1.3">
<path d="M114.1 70.2h-.2M115.1 69.2v-.1M115.1 71.2v.2M116.1 70.2h.1M132.1 65.4h-.2M133.1 64.4v-.1M133.1 66.4v.2M134.1 65.4h.1M150.1 70.2h-.2M151.1 69.2v-.1M151.1 71.2v.2M152.1 70.2h.1"/>
<path d="M100.9 83.4h-.2M101.9 82.4v-.1M101.9 84.4v.2M102.9 83.4h.2M163.3 83.4h-.2M164.3 82.4v-.1M164.3 84.4v.2M165.3 83.4h.1M96.1 101.4h-.2M97.1 100.4v-.1M97.1 102.4v.2M98.1 101.4h.1"/>
<path d="M100.9 119.4h-.2M101.9 118.4v-.1M102.9 119.4h.2M163.3 119.4h-.2M164.3 118.4v-.1M165.3 119.4h.1M168.1 101.4h-.2M169.1 100.4v-.1M169.1 102.4v.2M170.1 101.4h.1M101.9 120.4v.2M114.1 132.6h-.2"/>
<path d="M115.1 131.6v-.2M115.1 133.6v.2M116.1 132.6h.1M132.1 137.4h-.2M133.1 136.4v-.1M133.1 138.4v.2M134.1 137.4h.1M150.1 132.6h-.2M151.1 131.6v-.2M151.1 133.6v.2M152.1 132.6h.1M164.3 120.4v.2"/>
</g>
<g fill="#000">
<path d="M92.5 55.4l.8-.6 1.8 2.8zM215.9 43.1l.8 .7-2.7 2zM162.2 76l-1.2 3.1-.9-.5zM174.1 66.3l3.1-1.4 .2 1zM98.7 121.9l2.7-2-1.9 2.7zM104.9 128.8l2.7-1.9-2 2.7zM96.7 214.8l.2-.1 .1 .3-.1-.3a.34 .34 0 0 1 .4 .4 .34 .34 0 0 1-.5 .2 .34 .34 0 0 1-.1-.5z"/>
<path d="M179.3 81.6l2.9-1.6 .4 1zM168.4 84.8l3.3-.6-2.9 1.5z"/>
<path d="M55.6 95.1h2l-1 6.3zM214.9 95.1h2.1l-1 6.3z"/>
<path d="M201.2 101.4l.4 3.3h-1zM200.3 94.4l1-.1-.2 3.4z"/>
<path d="M208.9 98.1h1l-.4 3.3zM205.3 76.6l1.5 3-1 .3z"/>
<path d="M148 128.3l2.1 2.6-1.2-3.2zM116.1 72l1.2 3.1 .9-.5z"/>
<path d="M54.5 219.7l.5 3.3h-1zM54 211.8h1l-.5 3.3z"/>
<path d="M61.7 211.8h1l-.5 3.3zM62.2 218.3l.5 3.3h-1zM200.6 210.4h1l-.5 3.3zM201.1 219.7l.5 3.3h-1z"/>
<path d="M78.8 199.8l3.3 .5-3.3 .5zM92.1 200.3l3.3-.5v1z"/>
<path d="M92.1 207.2l3.3-.5v1zM170.8 206.7l3.3 .5-3.3 .5z"/>
</g>
<g fill="none" stroke="#000" stroke-width=".25">
<path d="M264.7 108.4a57 57 0 0 1 23.4-12.6 95.7 95.7 0 0 1 57.9 1.7 48.7 48.7 0 0 1 21 14 21.3 21.3 0 0 1 4.7 19.3 29 29 0 0 1-10.9 15 68.3 68.3 0 0 1-29.4 11.8 94.7 94.7 0 0 1-50.2-4.6 46.1 46.1 0 0 1-20.2-14.3 20.9 20.9 0 0 1 0-26.2l1.8-2.1zM270.5 110.6a50.9 50.9 0 0 1 22.1-11.6 83.9 83.9 0 0 1 50.6 2.3 41.7 41.7 0 0 1 17.9 12.5 18.4 18.4 0 0 1 .2 23.4 40.3 40.3 0 0 1-17.7 12.6 83 83 0 0 1-58.7-.2 40.5 40.5 0 0 1-17.5-12.7 18.4 18.4 0 0 1 .5-23.4zM279.2 113.5a42.9 42.9 0 0 1 20.3-9.9 66.7 66.7 0 0 1 40.1 3.3 29.5 29.5 0 0 1 13.6 11 14.7 14.7 0 0 1-1.2 17.2 33.7 33.7 0 0 1-15.1 10.3 66.9 66.9 0 0 1-46.3-.5 31.5 31.5 0 0 1-14.4-10.7 14.7 14.7 0 0 1 .7-18.1zM285.2 115.6a36.9 36.9 0 0 1 18.9-8.7 54.4 54.4 0 0 1 32.1 3.6 23.2 23.2 0 0 1 10.9 9.6 12.3 12.3 0 0 1-2 13.9 30.6 30.6 0 0 1-14.7 8.9 55.5 55.5 0 0 1-36.5-1.7 23.8 23.8 0 0 1-12.1-10.1 12.3 12.3 0 0 1 1.9-13.9zM288.4 110.7a.79 .79 0 0 1 1.2 .2 .72 .72 0 0 1-.6 .4 .72 .72 0 0 1-.7-.5zM304.5 105.3a.79 .79 0 0 1 1.3 .2 .72 .72 0 0 1-.7 .4 .72 .72 0 0 1-.6-.4zM323.2 105.3a.79 .79 0 0 1 1.2 .2 .72 .72 0 0 1-.7 .4 .72 .72 0 0 1-.6-.4zM339.3 110.7a.79 .79 0 0 1 1.2 .2 .72 .72 0 0 1-.6 .4 .72 .72 0 0 1-.7-.5zM256.4 125.6v4.9a23.3 23.3 0 0 0 7.3 16.2 54.2 54.2 0 0 0 22.6 13.1 95.6 95.6 0 0 0 59.7-1.2 48.7 48.7 0 0 0 21-13.9 22.5 22.5 0 0 0 5.4-14.2v-4.9M263.4 126.2a21.3 21.3 0 0 1 7.1-14.4 50.9 50.9 0 0 1 22.1-11.7 83.9 83.9 0 0 1 50.6 2.3 41.7 41.7 0 0 1 17.9 12.5 19.7 19.7 0 0 1 4.3 11.3M273.4 125.6a16.8 16.8 0 0 0 5.8 13.3 42.9 42.9 0 0 0 20.3 9.9 66.7 66.7 0 0 0 40.1-3.4 29.5 29.5 0 0 0 13.6-11 15.3 15.3 0 0 0 2.2-8.8M279.1 130.8a.79 .79 0 0 1 1.2 .2 .72 .72 0 0 1-.7 .4 .72 .72 0 0 1-.6-.5z"/>
<path d="M279.1 120a.79 .79 0 0 1 1.2 .2 .72 .72 0 0 1-.7 .4 .72 .72 0 0 1-.6-.5zM280.7 128.1a17.4 17.4 0 0 1 8.1-10.5 47.5 47.5 0 0 1 26-6.7 48 48 0 0 1 24.7 6.4 18.5 18.5 0 0 1 8.6 10.3l.1 .5M348.6 120a.79 .79 0 0 1 1.3 .2 .72 .72 0 0 1-.7 .4 .72 .72 0 0 1-.6-.5zM348.6 130.8a.79 .79 0 0 1 1.3 .2 .72 .72 0 0 1-.7 .4 .72 .72 0 0 1-.6-.5zM288.4 140.1a.79 .79 0 0 1 1.2 .2 .72 .72 0 0 1-.6 .4 .72 .72 0 0 1-.7-.5zM304.5 145.5a.79 .79 0 0 1 1.3 .2 .72 .72 0 0 1-.7 .4 .72 .72 0 0 1-.6-.5zM323.2 145.5a.79 .79 0 0 1 1.2 .2 .72 .72 0 0 1-.7 .4 .72 .72 0 0 1-.6-.5zM339.3 140.1a.79 .79 0 0 1 1.2 .2 .72 .72 0 0 1-.6 .4 .72 .72 0 0 1-.7-.5zM82.1 219.7h10M82.1 213.7h10M82.1 213.7h-7v6h7M82.1 213.7v1.4h10v-1.4"/>
<path d="M82.1 219.7v-1.4h10v1.4M92.1 219.7h4.3M92.1 213.7h4.3M96.4 219.7h1.3M96.4 213.7h1.3M96.4 213.7v6M97.7 219.7h1.4M97.7 213.7v6M97.7 213.7h1.4M99.1 219.7h68M99.1 213.7h68M99.1 213.7v6"/>
<path d="M167.1 219.7h1.3M167.1 213.7h1.3M167.1 213.7v6M168.4 219.7h1.3M168.4 213.7h1.3M168.4 213.7v6M169.7 219.7h4.4M169.7 213.7h4.4M169.7 213.7v6M174.1 219.7h10M174.1 213.7h10M174.1 213.7v1.4h10v-1.4"/>
<path d="M174.1 219.7v-1.4h10v1.4M184.1 213.7h7v6h-7"/>
<circle cx="115.1" cy="70.2" r=".66"/>
<circle cx="133.1" cy="65.4" r=".66"/>
<circle cx="151.1" cy="70.2" r=".66"/>
<circle cx="101.9" cy="83.4" r=".66"/>
<circle cx="164.3" cy="83.4" r=".66"/>
<circle cx="97.1" cy="101.4" r=".66"/>
<circle cx="101.9" cy="119.4" r=".66"/>
<circle cx="133.1" cy="101.4" r="51"/>
<circle cx="133.1" cy="101.4" r="58"/>
<circle cx="133.1" cy="101.4" r="34"/>
<circle cx="133.1" cy="101.4" r="41"/>
<circle cx="164.3" cy="119.4" r=".66"/>
<circle cx="169.1" cy="101.4" r=".66"/>
<circle cx="115.1" cy="132.6" r=".66"/>
<circle cx="133.1" cy="137.4" r=".66"/>
<circle cx="151.1" cy="132.6" r=".66"/>
</g>
<g font-size="5.6">
<text x="336.2" y="260.2">Bobinage generatrice</text>
<text x="344" y="276.6">ASD-US000027</text>
</g>
<g font-size="4.7">
<text x="98.7" y="39.7" transform="rotate(60 98.7 39.7)">340</text>
<text x="85.1" y="44.5" transform="rotate(49 85.1 44.5)">580</text>
<text x="199.5" y="58.4" transform="rotate(-15 199.5 58.4)">R20,775</text>
<text x="188.6" y="77.3" transform="rotate(-19 188.6 77.3)">40 (rectiligne)</text>
<text x="58" y="92.2">A</text>
<text x="217.3" y="92.2">A</text>
<text x="148.3" y="98.2" transform="rotate(-60 148.3 98.2)">R17,401</text>
<text x="195.6" y="129.5" transform="rotate(-78 195.6 129.5)">3,15° (x3x19)</text>
<text x="202.9" y="132.5" transform="rotate(-76 202.9 132.5)">18,95° (x19)</text>
<text x="59.7" y="160.2" transform="rotate(-45 59.7 160.2)">6,6 (x12)</text>
<text x="63.5" y="169.5" transform="rotate(-45 63.5 169.5)">360</text>
<text x="84.7" y="199.2">50</text>
<text x="61.2" y="208.1" transform="rotate(-90 61.2 208.1)">16</text>
<text x="129.7" y="206.2">410</text>
<text x="53.5" y="211.5" transform="rotate(-90 53.5 211.5)">23 ±0,3</text>
<text x="120.1" y="225.6">COUPE A-A</text>
<text x="200.1" y="237.7" transform="rotate(-90 200.1 237.7)">30 ±0,3</text>
<text x="101.9" y="247.2">Sceller un écrou M6 + rondelle (x12)</text>
<text x="101.9" y="251.7">dans la résine, en affleurant la surface repérée --</text>
</g>
<g font-size="3.9">
<text x="222.8" y="28.3">Cotes d'encombrement</text>
<text x="222.8" y="32.2">indicatives</text>
<text x="222.8" y="36.1">pour le bobinage</text>
<text x="401" y="275.4">A3</text>
</g>
<text font-size="3.2" x="283.4" y="277.7">Resine Epoxy + Cuivre</text>
<text font-size="2.5" x="396.1" y="235.9">1</text>
<g font-size="2">
<text x="224.8" y="235.6">SAUF INDICATION CONTRAIRE:</text>
<text x="224.8" y="238.1">LES COTES SONT EN MILLIMETRES</text>
<text x="257.2" y="234.4">FINITION:</text>
<text x="304.2" y="234.3">CASSER LES</text>
<text x="304.2" y="236.8">ANGLES VIFS</text>
<text x="335.5" y="235.8">NE PAS CHANGER L'ECHELLE</text>
<text x="376.2" y="236">REVISION</text>
<text x="224.8" y="240.6">ETAT DE SURFACE: Ra = 3.2</text>
<text x="224.8" y="243.1">TOLERANCES:</text>
<text x="225.9" y="245.6">+/-0.5</text>
<text x="237.2" y="251.8">NOM</text>
<text x="252.9" y="251.7">SIGNATURE</text>
<text x="270.1" y="251.7">DATE</text>
<text x="223.1" y="255.9">AUTEUR</text>
<text x="235.1" y="255.9">BRESSON-T</text>
<text x="267.5" y="255.7">22-11/2013</text>
<text x="322.8" y="252">TITRE:</text>
<text x="223.3" y="260.1">VERIF.</text>
<text x="223.3" y="264.2">APPR.</text>
<text x="223.3" y="268.6">FAB.</text>
<text x="223.5" y="272.9">QUAL.</text>
<text x="278.5" y="272.3">MATERIAU:</text>
<text x="323" y="273.4">No. DE PLAN</text>
<text x="278.5" y="285.3">MASSE:</text>
<text x="323" y="285.4">ECHELLE:1:5</text>
<text x="367.4" y="285.4">FEUILLE 1 SUR 1</text>
</g>
</svg>
